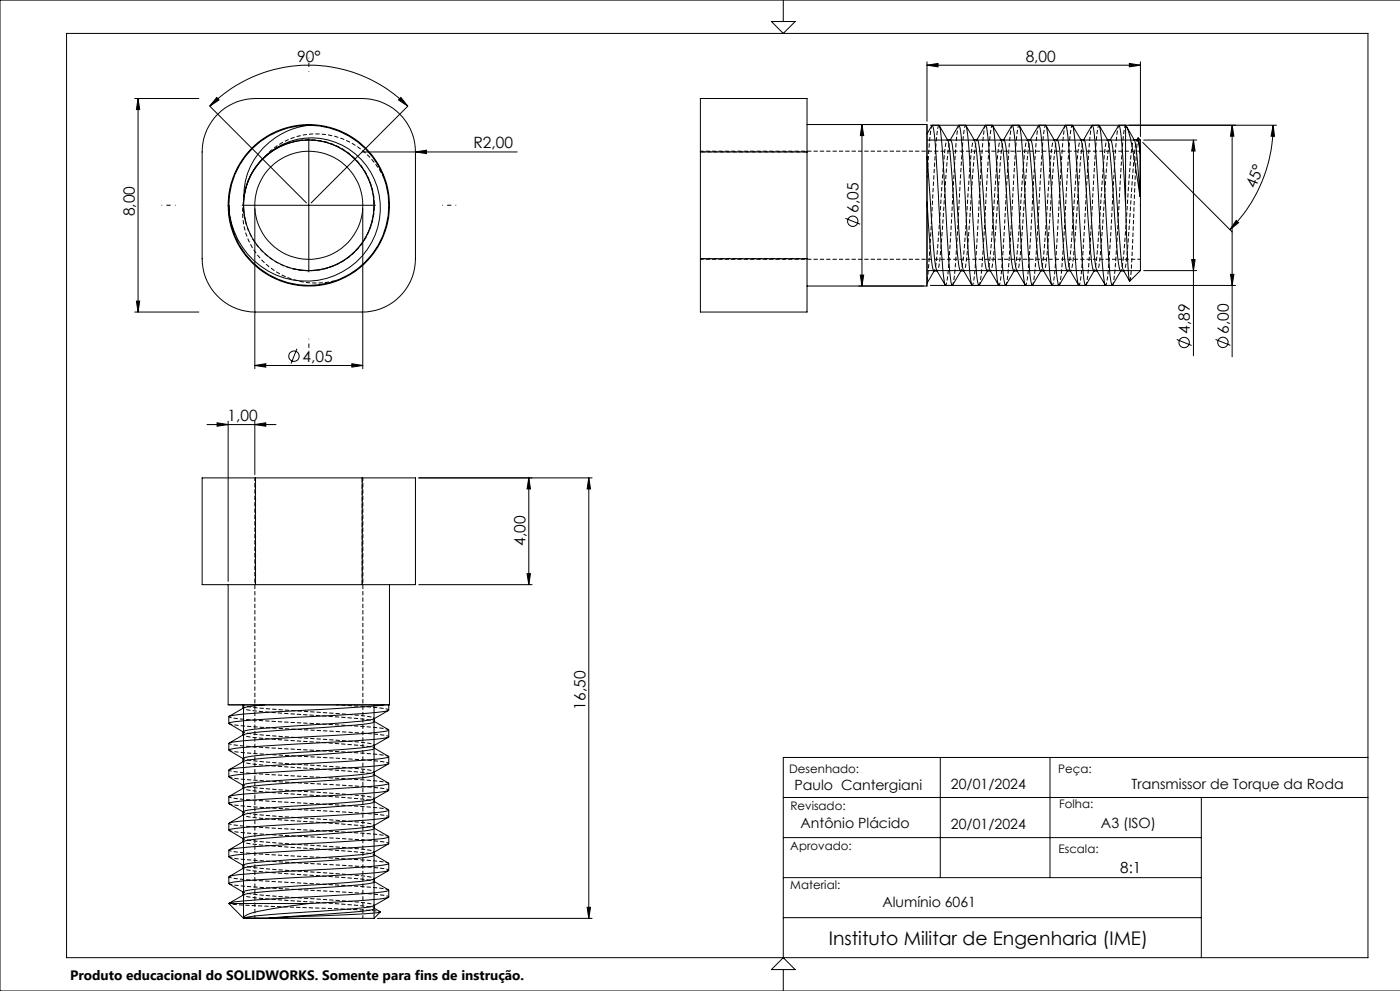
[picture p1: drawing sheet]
<svg xmlns="http://www.w3.org/2000/svg" width="420mm" height="297mm" viewBox="0 0 420 297" stroke-linecap="round" stroke-linejoin="round" font-family="sans-serif">
<path d="M80.8 45.8a19.7 19.7 0 0 1 30.3 8.9 19.7 19.7 0 0 1-17.4 26.4 19.7 19.7 0 0 1-20.1-24.4" fill="none" stroke="#000" stroke-width=".3" stroke-dasharray="1.3 .6" stroke-dashoffset="-.2" stroke-linecap="butt"/>
<path d="M279.6 37.7a95.4 95.4 0 0 0-1.5 15.7M78.9 47.5l1.9-1.7" fill="none" stroke="#000" stroke-width=".3" stroke-dasharray="1.3 .6" stroke-dashoffset=".3" stroke-linecap="butt"/>
<path d="M100.4 84.2a21.9 21.9 0 0 1-27.6-21.3l.2-2.4M116.7 212.8l-.2-.2a104.9 104.9 0 0 0-15.8-1.4" fill="none" stroke="#000" stroke-width=".3" stroke-dasharray="1.3 .6" stroke-dashoffset=".2" stroke-linecap="butt"/>
<path d="M79.5 46.9a21.6 21.6 0 0 1 34.5 4.3l1.3 2.2M278.1 84.1l.7-7.9 1.4-23.9a98.8 98.8 0 0 1 1.3-14.6l.2-.2M339 84.2a613.7 613.7 0 0 0 1.7-34.6l.7-8.2" fill="none" stroke="#000" stroke-width=".3" stroke-dasharray="1.3 .6" stroke-dashoffset=".1" stroke-linecap="butt"/>
<g fill="none" stroke="#000" stroke-width=".3">
<path d="M20 10h390.4v277h-390.4zM231.4 6.5h7.1l-3.5 3.5zM235 0v6.5M278.1 19.5l3.3-.5v1zM278.1 18.5v17.8M278.1 19.5h64M338.8 19l3.3 .5-3.3 .5zM342.1 18.5v22.5M420 0h-420v297h420M40.4 29.5h19.3M41.4 29.5l.5 3.3h-1zM41.4 29.5v64"/>
<path d="M62.9 31.8a42.1 42.1 0 0 1 59.4 0M62.9 31.8l29 29M65 29.2l.7 .7-2.8 1.9zM65.3 34.2a16.2 16.2 0 0 1 11.3-4.7h32.1a16 16 0 0 1 15.9 16v32a16 16 0 0 1-15.9 16h-32.1a16 16 0 0 1-16-16v-32a15.9 15.9 0 0 1 4.7-11.3zM92.6 37.5a24 24 0 0 0-23.9 24M92.6 37.5a21.8 21.8 0 0 0-19.4 21.3 20.6 20.6 0 0 1 22.5-17.4 20.6 20.6 0 0 1 18.4 21.8 22.5 22.5 0 0 1-16.8 20.4 22.5 22.5 0 0 1-24.6-9.6 23.8 23.8 0 0 1-4-12.5M92.6 37.5a24 24 0 0 1 24 24 24 24 0 0 1-24 24 24 24 0 0 1-23.9-24M120.3 29.2l2 2.6-2.7-1.9zM122.3 31.8l-29 29M242.1 37.3h36v48.4h-36M258.6 37.3v48.4M258.6 37.3l.5 3.3h-1z"/>
<path d="M278.1 37.5v48M279.1 37.5h103.8M281.7 37.5a6 6 0 0 1 .6 3.3l1.9 29.9a104 104 0 0 0 1.3 14.6l.3 .1 2.5-4.2M281.8 37.6l2.5 4.4a73.1 73.1 0 0 1 1.5 14.3l.9 12.8a69.7 69.7 0 0 0 1.3 11.9l1.1 .2M289.7 37.5a47.5 47.5 0 0 1 1.3 12l1.2 21.2a104 104 0 0 0 1.3 14.6l.3 .1 2.4-4.2M289.8 37.6l2.5 4.4a73.1 73.1 0 0 1 1.5 14.3l.9 12.8a69.7 69.7 0 0 0 1.3 11.9l.2 .2h.9M297.7 37.5l.1 .2a241.3 241.3 0 0 1 2 26.9l.4 6.1a90.2 90.2 0 0 0 1.3 14.6l.3 .1 2.4-4.2M297.8 37.6l1.2 2.1a13.2 13.2 0 0 1 2.2 7.9l1.5 21.5a48.9 48.9 0 0 0 1.5 12.1M305.7 37.5l.1 .2a241.3 241.3 0 0 1 2 26.9l.4 6.1a90.2 90.2 0 0 0 1.3 14.6l.3 .1 2.4-4.2M305.8 37.6l2.5 4.4a75.7 75.7 0 0 1 1.5 14.3l.9 12.8a69.7 69.7 0 0 0 1.3 11.9l1.1 .2M313.7 37.5l.1 .2a165.3 165.3 0 0 1 1.7 20.8l.7 12.2a104 104 0 0 0 1.3 14.6l.3 .1 2.5-4.2M313.8 37.6l2.5 4.4a75.7 75.7 0 0 1 1.6 14.3l.8 12.8a69.7 69.7 0 0 0 1.3 11.9l1.1 .2"/>
<path d="M321.7 37.5a22.1 22.1 0 0 1 1 7.1l1.5 26.1a104 104 0 0 0 1.3 14.6l.3 .1 2.4-4.2M321.8 37.6l2.5 4.4a73.1 73.1 0 0 1 1.5 14.3l.9 12.8a69.7 69.7 0 0 0 1.3 11.9l.2 .2M329.7 37.5l.1 .2a258.9 258.9 0 0 1 2 26.9l.4 6.1a104 104 0 0 0 1.3 14.6l.2 .2 .1-.1M329.8 37.6l1.2 2.1a13.2 13.2 0 0 1 2.2 7.9l1.5 21.5a48.9 48.9 0 0 0 1.5 12.1h.9M337.9 37.9l2.4 4.1a75.7 75.7 0 0 1 1.5 14.3l.2 2.5M369.6 37.5v69.4M369.6 37.5l.6 3.3h-1.1zM382 37.5l.3 3.3h-1zM382 37.5a44.4 44.4 0 0 1-13 31.3M92.6 41.5v40M108.7 45.5h46.5M124.6 45.5l3.4-.5v1z"/>
<path d="M210.1 45.5v-16h32v16M210.1 45.5h32M210.1 45.5v32M242.1 45.5v32M278.1 46.9l1.6 22.2a61.7 61.7 0 0 0 1.3 12l2.6 4.3M278.1 40.1l1.5-2.5 .2 .1a241.3 241.3 0 0 1 2 26.9l.4 6.1a90.2 90.2 0 0 0 1.3 14.6l.2 .2M278.1 42h64M284.2 41.9h1M285.1 41.9l2.4-4.3 .3 .1a165.3 165.3 0 0 1 1.7 20.8l.7 12.2a104 104 0 0 0 1.3 14.6l.2 .2M285.2 41.9a33.2 33.2 0 0 1 1.3 9.8l1.2 17.4a64.6 64.6 0 0 0 1.3 12l2.6 4.3M292.2 41.9h1a14.2 14.2 0 0 1 1 5.7l1.5 21.5a64.6 64.6 0 0 0 1.3 12l2.5 4.3M293.1 41.9l2.6-4.4a22.1 22.1 0 0 1 1 7.1l1.5 26.1a104 104 0 0 0 1.3 14.6l.2 .2"/>
<path d="M300.2 41.9l1.1 .1a176.2 176.2 0 0 1 2 22.1l.4 5a64.6 64.6 0 0 0 1.3 12l2.6 4.3M301.1 41.9l2.5-4.3 .2 .1a258.9 258.9 0 0 1 2 26.9l.4 6.1a104 104 0 0 0 1.3 14.6l.2 .2M308.2 41.9l1.1 .1a113.2 113.2 0 0 1 1.7 17l.7 10.1a61.7 61.7 0 0 0 1.3 12l2.6 4.3M309.1 41.9l2.5-4.3 .2 .1a241.3 241.3 0 0 1 2 26.9l.4 6.1a90.2 90.2 0 0 0 1.3 14.6l.2 .2M316.2 41.9l1.1 .1a113.2 113.2 0 0 1 1.7 17l.7 10.1a61.7 61.7 0 0 0 1.3 12l2.6 4.3M317.1 41.9l2.4-4.3 .3 .1a165.3 165.3 0 0 1 1.7 20.8l.7 12.2a104 104 0 0 0 1.3 14.6l.2 .2M324.2 41.9h1M325.1 41.9l2.6-4.4a6 6 0 0 1 .6 3.3l1.9 29.9a104 104 0 0 0 1.3 14.6l.2 .2M325.2 41.9a14.2 14.2 0 0 1 1 5.7l1.5 21.5a64.6 64.6 0 0 0 1.3 12l2.6 4.3M332.2 41.9l1.1 .1a176.2 176.2 0 0 1 2 22.1l.4 5a64.6 64.6 0 0 0 1.3 12l1.8 3.1M333.1 41.9l2.5-4.3 .2 .1a204.3 204.3 0 0 1 1.9 23.8M340.3 41.9l1 .1 .7 3.9"/>
<path d="M341.4 41.4l-.3 .5M342 58.8l-2-12.8a24.9 24.9 0 0 0-2.3-8.5v24M342 45.9v12.9M342.1 42v39.1M342.1 42l-.6-.7 .5 4.6M342.8 42.7l26.9 26.8M343.1 42h15.9M358 42v64.6M358 42l.5 3.3h-1zM72.6 61.5h40M73.7 66.6a19.6 19.6 0 0 1 17.2-24.6 19.6 19.6 0 0 1 21.2 21.2 19.6 19.6 0 0 1-24.5 17.2M76.4 62.5v48"/>
<path d="M108.8 62.5v48M210.1 77.5v16h32v-16M210.1 77.5h32M253.6 65.4l4.5 1.8M278.1 60.5l.6 8.6a69.7 69.7 0 0 0 1.3 11.9l1.1 .2M337.7 61.5v2a181.2 181.2 0 0 0 1.2 20.8l3.2-3.2M357.5 77.8h1l-.5 3.3zM370.8 66.1l.8 .6-2.6 2.1zM40.4 93.5h19.3M40.9 90.2h1l-.5 3.3zM258.1 82.4h1l-.5 3.3zM278.1 81.1h64"/>
<path d="M279.1 85.5h91.6M280.2 81.2l-2.1 3.6M304.2 81.2h.9M328.2 81.2h.9M336.2 81.2l-2.4 4.2M343.1 81.1h15.9M369.1 82.2h1.1l-.6 3.3zM76.4 109.5l3.3-.5v1zM76.4 109.5h32.4M89.1 104.5l-1.8 4.5M105.6 109l3.2 .5-3.2 .5zM353 101.7l4.5 1.8"/>
<path d="M364.7 101.7l4.4 1.8M62.1 127.2h20.7M65.1 126.7l3.3 .5-3.3 .5zM68.4 126.2v48M76.4 127.2l3.3-.5v1zM76.4 126.2v16M76.6 143.2h-16v32h16M76.6 143.2v32M76.6 143.2h32.1M108.7 143.2h15.9v32h-15.9M108.7 143.2v32M125.6 143.2h52"/>
<path d="M158.6 143.2v32M158.6 143.2l.5 3.3h-1zM176.6 143.2v132M176.6 143.2l.6 3.3h-1.1zM68.4 175.2v36h48.4v-36M76.6 175.2h32.1M125.6 175.2h34M158.1 171.9h1l-.5 3.3zM68.7 211.2h47.9v1.6a21.4 21.4 0 0 1-7 1l-26.1 1.5a103.9 103.9 0 0 0-14.7 1.3l-.1 .2 .1 .2 4.2 2.4M72.8 211.2l.2 .1M73 211.3v.9M73.1 211.2v64"/>
<path d="M73.1 212.1l-4.3 2.6M79.5 211.2l-6.3 .9M112.2 211.2v64M112.3 216.2l4.3 2.5M112.3 215.4l-.2 1.1a113.2 113.2 0 0 1-16.9 1.7l-10 .6a68.1 68.1 0 0 0-12 1.3M115.3 211.2l-5.7 .6-26.1 1.5a103.9 103.9 0 0 0-14.7 1.3l-.1 .2v2M116.5 218.7l.1 .1a21.4 21.4 0 0 1-7 1l-26.1 1.5a103.9 103.9 0 0 0-14.7 1.3l-.1 .2v2M116.6 212.9l-4.4 2.5a130.3 130.3 0 0 1-19.6 1.9l-7.5 .5a69.7 69.7 0 0 0-11.9 1.3l-.2 .2v.9M116.6 218.8v2l-.1 .2a261.3 261.3 0 0 1-27 2l-6 .3a103.9 103.9 0 0 0-14.7 1.3l-.1 .2 .1 .2 4.2 2.4M73 227.3v.9M73.1 236.1l-4.3 2.6M73.1 228.1l-4.3 2.5"/>
<path d="M73.1 220.1l-4.3 2.6M112.3 232.2l4.3 2.5M112.3 224.2l4.3 2.5M112.3 239.4v.9l-.2 .1a164.4 164.4 0 0 1-22 2.1l-4.9 .3a68.1 68.1 0 0 0-12 1.3M112.3 231.4l-.2 1.1a176.4 176.4 0 0 1-22 2l-4.9 .3a68.1 68.1 0 0 0-12 1.3M112.3 223.4v.9a15.4 15.4 0 0 1-5.8 1l-21.3 1.5a68.1 68.1 0 0 0-12 1.3M116.5 234.7l.1 .1-.1 .1a167.4 167.4 0 0 1-20.8 1.7l-12.2 .7a90.2 90.2 0 0 0-14.7 1.4l-.1 .1v2M116.5 226.7l.1 .1-.1 .2a261.3 261.3 0 0 1-27 1.9l-6 .4a103.9 103.9 0 0 0-14.7 1.3l-.1 .2v2M116.6 236.9l-4.4 2.5a75.6 75.6 0 0 1-14.5 1.6l-12.6 .8a69.7 69.7 0 0 0-11.9 1.3l-.2 .2v.9M116.6 228.9l-4.4 2.5a75.6 75.6 0 0 1-14.5 1.6l-12.6 .8a66.4 66.4 0 0 0-11.9 1.3l-.2 .2v1M116.6 220.9l-4.4 2.5a73.1 73.1 0 0 1-14.5 1.6l-12.6 .8a49.7 49.7 0 0 0-12.1 1.5M116.6 234.8v2l-.1 .2a167.4 167.4 0 0 1-20.8 1.7l-12.2 .6a103.9 103.9 0 0 0-14.7 1.3l-.1 .2 .2 .2 4.1 2.3"/>
<path d="M116.6 226.8v2l-.1 .1a167.4 167.4 0 0 1-20.8 1.7l-12.2 .7a90.2 90.2 0 0 0-14.7 1.4l-.1 .1 .1 .2 4.2 2.4M235 239h175.4M282.1 227v36M315 227v36M360.4 239v48M410.4 227h-175.4v60M73 251.3v.9M73.1 252.1l-4.3 2.6M73.1 244.1l-4.3 2.6M112.3 256.2l4.3 2.5M112.3 248.2l4.3 2.5M112.3 240.2l4.3 2.5"/>
<path d="M112.3 255.4v.9a15.4 15.4 0 0 1-5.8 1l-21.3 1.5a68.1 68.1 0 0 0-12 1.3M112.3 247.4v.9l-.2 .2a113.2 113.2 0 0 1-16.9 1.7l-10 .6a68.1 68.1 0 0 0-12 1.3M116.5 258.7l.1 .1a46.6 46.6 0 0 1-11.9 1.3l-21.2 1.2a103.9 103.9 0 0 0-14.7 1.3l-.1 .2v2M116.5 250.7l.1 .1a6 6 0 0 1-3.2 .7l-29.9 1.8a103.9 103.9 0 0 0-14.7 1.3l-.1 .2v2M116.5 242.7l.1 .1-.1 .2a167.4 167.4 0 0 1-20.8 1.6l-12.2 .7a103.9 103.9 0 0 0-14.7 1.3l-.1 .2v2M116.6 252.9l-4.4 2.5a73.1 73.1 0 0 1-14.5 1.6l-12.6 .8a49.7 49.7 0 0 0-12.1 1.5v.9M116.6 244.9l-4.4 2.5a75.6 75.6 0 0 1-14.5 1.6l-12.6 .8a69.7 69.7 0 0 0-11.9 1.3l-.2 .2M116.6 250.8v2l-.1 .2a261.3 261.3 0 0 1-27 1.9l-6 .4a103.9 103.9 0 0 0-14.7 1.3l-.1 .2 .1 .2 4.2 2.4M116.6 242.8v2a21.4 21.4 0 0 1-7 1l-26.1 1.5a103.9 103.9 0 0 0-14.7 1.3l-.1 .2 .1 .2 4.2 2.4M116.6 258.8v2l-.1 .1a167.4 167.4 0 0 1-20.8 1.7l-12.2 .7a90.2 90.2 0 0 0-14.7 1.4l-.1 .1 .1 .2 4.2 2.4M235 251h125.4M68.7 270.8h23.9"/>
<path d="M68.7 270.8l4.4 4.4M73.1 275.2h39.1M73.1 260.1l-4.3 2.6M73.1 268.1l-4.3 2.5M73.2 275.1h7.6M80.8 275.1l15.8-.6a148.2 148.2 0 0 0 17.5-1.2l-1.9 1.9M92.6 270.8l-6.8 .9a62.8 62.8 0 0 0-11.6 2.4l-.6 .3-.4 .7M112.3 264.2l4.3 2.5M112.3 263.4l-.2 1.1a176.4 176.4 0 0 1-22 1.9l-4.9 .4a68.1 68.1 0 0 0-12 1.3M112.3 271.4v.9l-.2 .1a113.2 113.2 0 0 1-16.9 1.7l-14.4 1M112.3 272.2l1.8 1.1M113.2 275.2h64.4"/>
<path d="M116.5 266.7l.1 .1-.1 .1a167.4 167.4 0 0 1-20.8 1.7l-12.2 .7a103.9 103.9 0 0 0-14.7 1.3l-.1 .2M116.6 260.9l-4.4 2.6a41.9 41.9 0 0 1-9.7 1.1l-17.4 1.2a49.7 49.7 0 0 0-12.1 1.5v.9M116.6 268.9l-4.4 2.5a75.6 75.6 0 0 1-14.5 1.6l-12.6 .8a69.7 69.7 0 0 0-11.9 1.3M116.6 266.8v2l-.1 .2a167.4 167.4 0 0 1-20.8 1.6l-3.1 .2M176.1 271.9h1.1l-.6 3.3zM235 275h125.4M235 263h125.4M231.4 290.6l3.6-3.6 3.5 3.6zM235 290.6v6.4"/>
<circle cx="92.6" cy="61.5" r="19.6"/>
<circle cx="92.6" cy="61.5" r="16.2"/>
<circle cx="92.6" cy="61.5" r="24.2"/>
<circle cx="255.8" cy="66.3" r="1.55"/>
<circle cx="88.2" cy="106.7" r="1.55"/>
<circle cx="355.2" cy="102.7" r="1.55"/>
<circle cx="366.9" cy="102.6" r="1.55"/>
</g>
<g fill="none" stroke="#000" stroke-width=".3" stroke-dasharray="1.3 .6" stroke-dashoffset=".4" stroke-linecap="butt">
<path d="M287.6 37.7a57.1 57.1 0 0 0-1.2 11.8l-1.2 21.2a98.8 98.8 0 0 1-1.4 14.6l-.1 .2M295.6 37.7a57.1 57.1 0 0 0-1.2 11.8l-1.2 21.2a98.8 98.8 0 0 1-1.4 14.6l-.1 .2M303.6 37.7a57.1 57.1 0 0 0-1.2 11.8l-1.2 21.2a98.8 98.8 0 0 1-1.4 14.6l-.1 .2M311.6 37.7a57.1 57.1 0 0 0-1.2 11.8l-1.2 21.2a98.8 98.8 0 0 1-1.4 14.6l-.1 .2M319.6 37.7a57.1 57.1 0 0 0-1.2 11.8l-1.2 21.2a98.8 98.8 0 0 1-1.4 14.6l-.1 .2M327.6 37.7a57.1 57.1 0 0 0-1.2 11.8l-1.2 21.2a98.8 98.8 0 0 1-1.4 14.6l-.1 .2M335.6 37.7a57.1 57.1 0 0 0-1.2 11.8l-1.2 21.2a98.8 98.8 0 0 1-1.4 14.6l-.1 .2M337.7 37.5l-.2 .2a256.9 256.9 0 0 0-2 26.9l-.3 6.1a89.4 89.4 0 0 1-1.4 14.7M342.1 45.3h-132M210.1 77.7h132M285.8 85.4a56.8 56.8 0 0 0 1.2-11.9l1.2-21.2a98.9 98.9 0 0 1 1.3-14.6l.2-.2M293.8 85.4a56.8 56.8 0 0 0 1.2-11.9l1.2-21.2a98.9 98.9 0 0 1 1.3-14.6l.2-.2"/>
<path d="M301.8 85.4a56.8 56.8 0 0 0 1.2-11.9l1.2-21.2a98.9 98.9 0 0 1 1.3-14.6l.2-.2M309.8 85.4a56.8 56.8 0 0 0 1.2-11.9l1.2-21.2a98.9 98.9 0 0 1 1.3-14.6l.2-.2M317.8 85.4a56.8 56.8 0 0 0 1.2-11.9l1.2-21.2a98.8 98.8 0 0 1 1.3-14.6l.2-.2M325.8 85.4a56.8 56.8 0 0 0 1.2-11.9l1.2-21.2a98.9 98.9 0 0 1 1.3-14.6l.2-.2M76.5 143.2v132M116.5 218.7a57.1 57.1 0 0 0-11.8-1.2l-21.2-1.2a98.8 98.8 0 0 1-14.6-1.4l-.2-.1M116.5 234.7a57.1 57.1 0 0 0-11.8-1.2l-21.2-1.2a98.8 98.8 0 0 1-14.6-1.4l-.2-.1M116.5 226.7a57.1 57.1 0 0 0-11.8-1.2l-21.2-1.2a98.8 98.8 0 0 1-14.6-1.4l-.2-.1M116.7 236.8l-.2-.2a256.9 256.9 0 0 0-26.9-2l-6.1-.3a99.7 99.7 0 0 1-14.6-1.3M116.7 228.8l-.2-.2a256.9 256.9 0 0 0-26.9-2l-6.1-.3a99.7 99.7 0 0 1-14.6-1.3M116.7 220.8l-.2-.2a256.9 256.9 0 0 0-26.9-2l-6.1-.3a99.7 99.7 0 0 1-14.6-1.3M116.5 258.7a57.1 57.1 0 0 0-11.8-1.2l-21.2-1.2a98.8 98.8 0 0 1-14.6-1.4l-.2-.1"/>
<path d="M116.5 250.7a57.1 57.1 0 0 0-11.8-1.2l-21.2-1.2a98.8 98.8 0 0 1-14.6-1.4l-.2-.1M116.5 242.7a57.1 57.1 0 0 0-11.8-1.2l-21.2-1.2a98.8 98.8 0 0 1-14.6-1.4l-.2-.1M116.7 252.8l-.2-.2a256.9 256.9 0 0 0-26.9-2l-6.1-.3a99.7 99.7 0 0 1-14.6-1.3M116.7 244.8l-.2-.2a256.9 256.9 0 0 0-26.9-2l-6.1-.3a99.7 99.7 0 0 1-14.6-1.3M108.9 275.2v-132M116.5 266.7a57.1 57.1 0 0 0-11.8-1.2l-21.2-1.2a98.8 98.8 0 0 1-14.6-1.4l-.2-.1M116.7 268.8l-.2-.2a256.9 256.9 0 0 0-26.9-2l-6.1-.3a99.7 99.7 0 0 1-14.6-1.3M116.7 260.8l-.2-.2a256.9 256.9 0 0 0-26.9-2l-6.1-.3a99.7 99.7 0 0 1-14.6-1.3"/>
</g>
<g fill="none" stroke="#000" stroke-width=".3" stroke-dasharray="1.3 .6" stroke-dashoffset=".7" stroke-linecap="butt">
<path d="M284.3 42h-.3a173.5 173.5 0 0 0-2 22l-.3 5a66.9 66.9 0 0 1-1.4 12l-.1 .2M285.2 41.8l-.2 .2a173.4 173.4 0 0 0-2 22l-.3 5a66.9 66.9 0 0 1-1.4 12l-.1 .2-.1-.2M292.3 42h-.3a173.5 173.5 0 0 0-2 22l-.3 5a66.9 66.9 0 0 1-1.4 12l-.1 .2M293.2 41.8l-.2 .2a173.4 173.4 0 0 0-2 22l-.3 5a66.9 66.9 0 0 1-1.4 12l-.1 .2-.1-.2M300.3 42h-.3a173.5 173.5 0 0 0-2 22l-.3 5a66.9 66.9 0 0 1-1.4 12l-.1 .2M301.2 41.8l-.2 .2a173.4 173.4 0 0 0-2 22l-.3 5a66.9 66.9 0 0 1-1.4 12l-.1 .2-.1-.2M308.3 42h-.3a173.5 173.5 0 0 0-2 22l-.3 5a66.9 66.9 0 0 1-1.4 12l-.1 .2M309.2 41.8l-.2 .2a173.4 173.4 0 0 0-2 22l-.3 5a66.9 66.9 0 0 1-1.4 12l-.1 .2-.1-.2M316.3 42h-.3a173.5 173.5 0 0 0-2 22l-.3 5a66.9 66.9 0 0 1-1.4 12l-.1 .2M317.2 41.8l-.2 .2a173.4 173.4 0 0 0-2 22l-.3 5a66.9 66.9 0 0 1-1.4 12l-.1 .2-.1-.2M324.3 42h-.3a173.5 173.5 0 0 0-2 22l-.3 5a66.9 66.9 0 0 1-1.4 12l-.1 .2M325.2 41.8l-.2 .2a173.4 173.4 0 0 0-2 22l-.3 5a66.9 66.9 0 0 1-1.4 12l-.1 .2-.1-.2"/>
<path d="M332.3 42h-.3a173.5 173.5 0 0 0-2 22l-.3 5a66.9 66.9 0 0 1-1.4 12l-.1 .2M333.2 41.8l-.2 .2a173.4 173.4 0 0 0-2 22l-.3 5a66.9 66.9 0 0 1-1.4 12l-.1 .2-.1-.2M340.3 42h-.3a173.5 173.5 0 0 0-2 22l-.3 5a66.9 66.9 0 0 1-1.4 12l-.1 .2M341.2 41.8l-.2 .2a173.4 173.4 0 0 0-2 22l-.3 5a66.9 66.9 0 0 1-1.4 12l-.1 .2-.1-.2M112.2 215.4v-.3a173.5 173.5 0 0 0-22.1-2l-5-.3a66.9 66.9 0 0 1-11.9-1.4l-.2-.1M112.3 216.3l-.1-.2a173.4 173.4 0 0 0-22.1-2l-5-.3a66.9 66.9 0 0 1-11.9-1.4l-.2-.1 .1-.2M112.2 239.4v-.3a173.5 173.5 0 0 0-22.1-2l-5-.3a66.9 66.9 0 0 1-11.9-1.4l-.2-.1M112.2 231.4v-.3a173.5 173.5 0 0 0-22.1-2l-5-.3a66.9 66.9 0 0 1-11.9-1.4l-.2-.1M112.2 223.4v-.3a173.5 173.5 0 0 0-22.1-2l-5-.3a66.9 66.9 0 0 1-11.9-1.4l-.2-.1M112.3 232.3l-.1-.2a173.4 173.4 0 0 0-22.1-2l-5-.3a66.9 66.9 0 0 1-11.9-1.4l-.2-.1 .1-.2M112.3 224.3l-.1-.2a173.4 173.4 0 0 0-22.1-2l-5-.3a66.9 66.9 0 0 1-11.9-1.4l-.2-.1 .1-.2M112.2 255.4v-.3a173.5 173.5 0 0 0-22.1-2l-5-.3a66.9 66.9 0 0 1-11.9-1.4l-.2-.1"/>
<path d="M112.2 247.4v-.3a173.5 173.5 0 0 0-22.1-2l-5-.3a66.9 66.9 0 0 1-11.9-1.4l-.2-.1M112.3 256.3l-.1-.2a173.4 173.4 0 0 0-22.1-2l-5-.3a66.9 66.9 0 0 1-11.9-1.4l-.2-.1 .1-.2M112.3 248.3l-.1-.2a173.4 173.4 0 0 0-22.1-2l-5-.3a66.9 66.9 0 0 1-11.9-1.4l-.2-.1 .1-.2M112.3 240.3l-.1-.2a173.4 173.4 0 0 0-22.1-2l-5-.3a66.9 66.9 0 0 1-11.9-1.4l-.2-.1 .1-.2M68.7 270.8a440.7 440.7 0 0 0 32.3 1.6l9.9 .4 3.2 .4M112.2 271.4v-.3a173.5 173.5 0 0 0-22.1-2l-5-.3a66.9 66.9 0 0 1-11.9-1.4l-.2-.1M112.2 263.4v-.3a173.5 173.5 0 0 0-22.1-2l-5-.3a66.9 66.9 0 0 1-11.9-1.4l-.2-.1M112.3 272.3l-.1-.2a173.4 173.4 0 0 0-22.1-2l-5-.3a66.9 66.9 0 0 1-11.9-1.4l-.2-.1 .1-.2M112.3 264.3l-.1-.2a173.4 173.4 0 0 0-22.1-2l-5-.3a66.9 66.9 0 0 1-11.9-1.4l-.2-.1 .1-.2"/>
</g>
<path d="M210.1 45.5h32M242.1 77.5h-32M108.7 143.2v32M76.7 175.2v-32" fill="none" stroke="#000" stroke-width=".3" stroke-dasharray="1.3 .6" stroke-dashoffset="-.1" stroke-linecap="butt"/>
<g fill="none" stroke="#000" stroke-width=".3" stroke-dasharray="1.3 .6" stroke-linecap="butt">
<path d="M284.3 41.8h-.1M285.1 41.8v.2M292.3 41.8h-.1M293.1 41.8v.2M300.3 41.8h-.1M301.1 41.8v.2M308.3 41.8h-.1M309.1 41.8v.2M316.3 41.8h-.1M317.1 41.8v.2M324.3 41.8h-.1M325.1 41.8v.2"/>
<path d="M332.3 41.8h-.1M333.1 41.8v.2M340.3 41.8h-.1M341.1 41.8v.2M280.3 81.2v-.1M281.1 81.2h.1M288.3 81.2v-.1M289.1 81.2h.1M296.3 81.2v-.1M297.1 81.2h.1M304.3 81.2v-.1M305.1 81.2h.1"/>
<path d="M312.3 81.2v-.1M313.1 81.2h.1M320.3 81.2v-.1M321.1 81.2h.1M328.3 81.2v-.1M329.1 81.2h.1M336.3 81.2v-.1M337.1 81.2h.1M73 219.3l.2 .2M73 211.3l.2 .2M73 212.2v.1M112.3 216.2l-.1-.1"/>
<path d="M73 235.3l.2 .2M73 227.3l.2 .2M73 236.2v.1M73 228.2v.1M73 220.2v.1M112.3 232.2l-.1-.1M112.3 224.2l-.1-.1M73 259.3l.2 .2M73 251.3l.2 .2M73 243.3l.2 .2M73 252.2v.1M73 244.2v.1"/>
<path d="M112.3 256.2l-.1-.1M112.3 248.2l-.1-.1M112.3 240.2l-.1-.1M73 267.3l.2 .2M73 268.2v.1M73 260.2v.1M112.3 264.2l-.1-.1M112.3 272.2l-.1-.1"/>
</g>
<path d="M92.7 21.5v-4.2M52.7 61.5h-4.2M132.7 61.5h4.2M92.7 101.5v4.2" fill="none" stroke="#000" stroke-width=".3" stroke-dasharray="15.2 1.3 1.3 1.3" stroke-dashoffset="15" stroke-linecap="butt"/>
<g fill="#000">
<path d="M124.6 45.5l3.4-.5v1z"/>
<path d="M278.1 19.5l3.3-.5v1zM338.8 19l3.3 .5-3.3 .5z"/>
<path d="M65 29.2l-2.1 2.6 2.8-1.9zM120.3 29.2l-.7 .7 2.7 1.9z"/>
<path d="M382 37.5l-.7 3.3h1zM370.8 66.1l-1.8 2.7 2.6-2.1z"/>
<path d="M40.9 90.2h1l-.5 3.3zM41.4 29.5l.5 3.3h-1z"/>
<path d="M369.1 82.2h1.1l-.6 3.3zM369.6 37.5l.6 3.3h-1.1zM357.5 77.8h1l-.5 3.3zM358 42l.5 3.3h-1zM258.1 82.4h1l-.5 3.3zM258.6 37.3l.5 3.3h-1z"/>
<path d="M76.4 109.5l3.3-.5v1zM105.6 109l3.2 .5-3.2 .5z"/>
<path d="M65.1 126.7l3.3 .5-3.3 .5zM76.4 127.2l3.3-.5v1z"/>
<path d="M158.6 143.2l.5 3.3h-1zM158.1 171.9h1l-.5 3.3z"/>
<path d="M176.1 271.9h1.1l-.6 3.3zM176.6 143.2l.6 3.3h-1.1z"/>
</g>
<text font-size="5.6" x="248.7" y="283.2">Instituto Militar de Engenharia (IME)</text>
<g font-size="4.7">
<text x="89.1" y="18.5">90°</text>
<text x="307.7" y="18.5">8,00</text>
<text x="142" y="44.5">R2,00</text>
<text x="376.7" y="56.6" transform="rotate(-69 376.7 56.6)">45°</text>
<text x="40.4" y="64.8" transform="rotate(-90 40.4 64.8)">8,00</text>
<text x="257.6" y="63.7" transform="rotate(-90 257.6 63.7)">6,05</text>
<text x="357" y="100.1" transform="rotate(-90 357 100.1)">4,89</text>
<text x="368.7" y="100.1" transform="rotate(-90 368.7 100.1)">6,00</text>
<text x="90.8" y="108.4">4,05</text>
<text x="68.2" y="126.2">1,00</text>
<text x="157.6" y="163.6" transform="rotate(-90 157.6 163.6)">4,00</text>
<text x="175.6" y="212.7" transform="rotate(-90 175.6 212.7)">16,50</text>
</g>
<text font-size="4.6" x="336.1" y="261.6">8:1</text>
<g font-size="4.2">
<text x="238.4" y="236.8">Paulo Cantergiani</text>
<text x="285.3" y="236.3">20/01/2024</text>
<text x="339.5" y="236.3">Transmissor de Torque da Roda</text>
<text x="240.2" y="248.1">Antônio Plácido</text>
<text x="285.3" y="248.4">20/01/2024</text>
<text x="330.3" y="248.1">A3 (ISO)</text>
<text x="264.7" y="271.9">Alumínio 6061</text>
</g>
<text font-size="4.1" x="21" y="293.7">Produto educacional do SOLIDWORKS. Somente para fins de instrução.</text>
<g font-size="3.5">
<text x="236.8" y="231.8">Desenhado:</text>
<text x="317.4" y="231.8">Peça:</text>
<text x="237.1" y="242.7">Revisado:</text>
<text x="317.7" y="242.1">Folha:</text>
<text x="237.1" y="254.7">Aprovado:</text>
<text x="317.5" y="255.7">Escala:</text>
<text x="237.1" y="266.6">Material:</text>
</g>
</svg>
